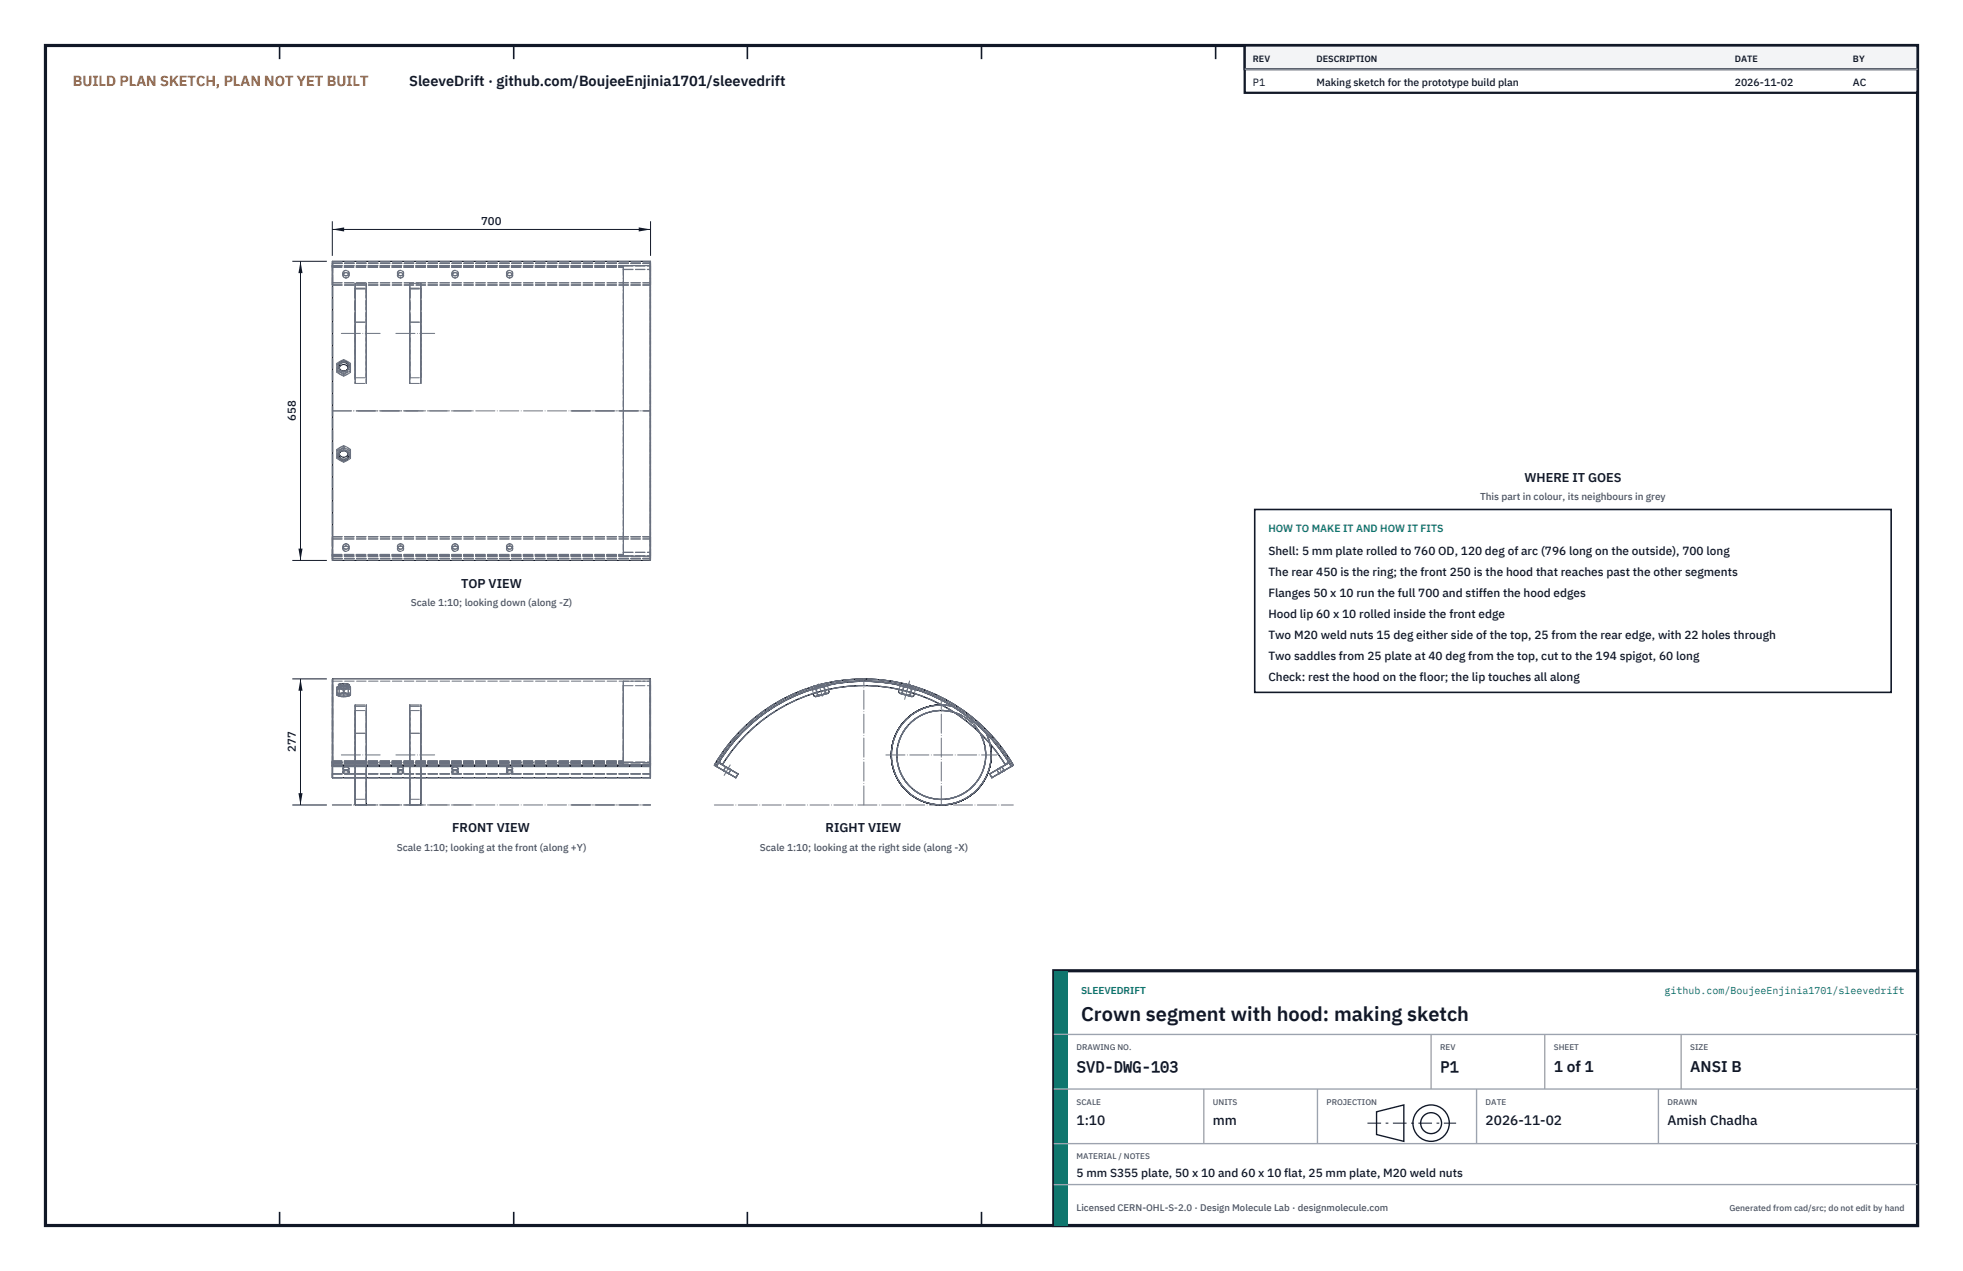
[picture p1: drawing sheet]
<svg xmlns="http://www.w3.org/2000/svg" width="432mm" height="279mm" viewBox="0 0 432 279" stroke-linecap="round" stroke-linejoin="round" font-family="sans-serif">
<path d="M10 10h411.8v259.4h-411.8z" fill="none" stroke="#111827" stroke-width=".7" stroke-linecap="butt"/>
<g fill="none" stroke="#111827" stroke-width=".35">
<path d="M61.5 10v3M113 10v3M164.4 10v3M215.9 10v3M267.4 10v3M318.9 10v3M370.3 10v3M61.5 266.4v3M113 266.4v3M164.4 266.4v3M215.9 266.4v3M267.4 266.4v3"/>
<path d="M318.9 266.4v3M370.3 266.4v3"/>
</g>
<g fill="none" stroke="#111727" stroke-width=".22">
<path d="M73.2 57.4v.1M73.2 57.5v65.7M73.2 57.4h69.8M143 57.5v65.7M143 57.4v.1M73.1 62.6h.1M74.8 79.9l-.3 .7a1.07 1.07 0 0 1 1.1-1.1zM75.6 79.4v.1M75.6 79.5a1.07 1.07 0 0 0-1.1 1M75.6 79.5a1.07 1.07 0 0 1 1.1 1M75.6 79.5a1.07 1.07 0 0 1 1.1 1.1 1.08 1.08 0 0 0-1.1-1.1zM75.6 79.5h.1"/>
<path d="M74.5 80.5h.1M74.5 80.5a1.1 1.1 0 0 0 1.1 1.1 1.1 1.1 0 0 0 1.1-1.1M74.5 80.5v.1M74.6 80.9a1.01 1.01 0 0 1 1-.8 1.01 1.01 0 0 1 1 .8M74.6 99.8a1.01 1.01 0 0 0 1 .7 1.01 1.01 0 0 0 1-.7M75 81.4a.97 .97 0 0 1-.1-1.4 .97 .97 0 0 1 1.4 0 .97 .97 0 0 1-.1 1.4M75 99.3a.97 .97 0 0 0-.1 1.4 .97 .97 0 0 0 1.4 0 .97 .97 0 0 0-.1-1.4M75.6 99v.1M75.6 99.1h.1M75.6 99.1a1.08 1.08 0 0 0-1.1 1M75.6 99.1a1.08 1.08 0 0 1 1.1 1M75.6 99.1a1.09 1.09 0 0 0-1.1 1"/>
<path d="M76.7 80.5h.1M74.5 100.1h.1M74.5 100.1a1.1 1.1 0 0 0 1.1 1.1 1.1 1.1 0 0 0 1.1-1.1M74.5 100.1a1.1 1.1 0 0 0 1.1 1 1.1 1.1 0 0 0 1.1-1 1.1 1.1 0 0 1-1.1 1 1.1 1.1 0 0 1-1.1-1zM76.7 100.1h.1M73.2 123.2h.1M73.2 123.2h69.8M143 123.2h.1M73.2 149.2v21.8M73.2 149.2v19M73.2 149.2h69.8M74.5 150.5a2.36 2.36 0 0 1 2.3 .1 2.41 2.41 0 0 1-2.4-.1z"/>
<path d="M74.5 150.6h.1M74.5 150.6a2.59 2.59 0 0 0 2.2 .1v-.1M75.2 150.8h.8M75.6 150.2v.1M75.6 150.3l-.7 .1-.4 .2M75.6 150.3l.7 .1 .4 .2M75.6 150.7l-.8 .1M75.6 150.7l.8 .1M75.6 150.7h.1M75.6 150.7l-.7 .1M75.6 150.7l.7 .1zM76.7 150.6h.1"/>
<path d="M143 149.2v21.8M143 149.2v19M178.9 152.5l.1 .5M179.1 150.9h-.1M179.2 150.8l-.1 .1M179.4 150.8h-.1M179.7 150.7h-.2M179.7 152.2l.2 .5M179.9 152.7l-.4 .4-.5-.1M180.5 150.4l-.6 .2M180.9 150.3l-.2 .1M181.3 150.3l-2.2 .6"/>
<path d="M181.3 150.2l-.2 .1M181.4 150.7l-2.2 .5M181.4 151.8l.1 .5M181.5 152.3l-.7 .4h-.9M182.3 151.6l.1 .5M182.4 152.1l-.4 .3-.5-.1M182.4 152.1a1.98 1.98 0 0 1-1.6 .7 1.98 1.98 0 0 1-1.8 .2M197.7 152.1l.3 .3 .5-.1M197.7 152.1a1.98 1.98 0 0 0 1.5 .7 1.98 1.98 0 0 0 1.8 .2M197.8 151.6l-.1 .5M198.5 152.3l.8 .4h.9M198.6 150.7l2.3 .6"/>
<path d="M198.6 151.8l-.1 .5M198.7 150.7l2.1 .5M198.8 150.3h.1M198.8 150.3l2.1 .6M198.8 150.3h.2M199.1 150.3l.1 .1M199.1 150.3l.3 .1M199.5 150.4h.1M199.5 150.4l.7 .2M199.7 150.5l.2 .1M200 150.6h.1M200.2 152.7l.3 .4 .5-.1"/>
<path d="M200.3 152.2l-.1 .5M200.3 150.7l.3 .1M200.7 150.8h.1M201 150.8v.1M201 150.9h.1M201.1 152.5l-.1 .5M207.1 155a11 11 0 0 0-11 11.8 11 11 0 0 0 12.6 10 11 11 0 0 0 9.1-13.3M207.2 155a11 11 0 0 0-11.1 11.7 11 11 0 0 0 12.6 10.1 11 11 0 0 0 9-13.3M209.8 156.5a9.8 9.8 0 0 0-12.5 9.3 9.8 9.8 0 0 0 12.1 9.7 9.8 9.8 0 0 0 6.3-14.3M209.9 156.6a9.8 9.8 0 0 0-12.6 9.1 9.8 9.8 0 0 0 12.1 9.7 9.8 9.8 0 0 0 6.1-14.3M73.1 168.4l.1 .1zM73.2 171h.1"/>
<path d="M73.2 168.4v.1M73.2 168.4h69.8M73.2 168.4h.1M73.2 168.5v2.5M73.2 171h69.8M73.2 168.5h69.8M73.2 168.2v.1M73.2 168.2h69.8M73.2 168.3v.1M73.2 168.3h69.8M75.5 169.6a.97 .97 0 0 1 1.3 .1 .88 .88 0 0 1-1.4 0zM75.5 169.6l.6-.2 .6 .2a.4 .4 0 0 1-.1 .4 .4 .4 0 0 1-.5 0l-.6-.1z"/>
<path d="M78.1 171l.1 6M78.2 171v6M78.2 177h2.4M80.6 171v6M87.5 169.6a.97 .97 0 0 1 1.3 .1 .88 .88 0 0 1-1.4 0zM87.5 169.6l.6-.2 .6 .2a.4 .4 0 0 1-.1 .4 .4 .4 0 0 1-.5 0l-.6-.1zM90.1 171l.1 6M90.2 171v6M90.2 177h2.4M92.6 171v6M99.5 169.6a.97 .97 0 0 1 1.3 .1 .87 .87 0 0 1-1.4 0zM99.5 169.6l.6-.2 .6 .2a.4 .4 0 0 1-.1 .4 .4 .4 0 0 1-.5 0l-.6-.1z"/>
<path d="M111.5 169.6a.97 .97 0 0 1 1.3 .1 .88 .88 0 0 1-1.4 0zM111.5 169.6l.6-.2 .6 .2a.4 .4 0 0 1-.2 .4 .4 .4 0 0 1-.4 0l-.6-.1zM143 168.2v.1M143 168.4v.1M143 168.3v.1M143 171h.1M143 168.5v2.5M143.1 168.4l-.1 .1zM157.1 168.2a38 38 0 0 1 65.8 0M157.1 168.2l.1 .1M157.1 168.2h.1M157.2 168.3l.3 .1"/>
<path d="M157.2 168.2a37.9 37.9 0 0 1 65.6 0M157.2 168.2v.1M157.2 168.2l.3 .2M157.5 168.4a37.6 37.6 0 0 1 65 0M157.5 168.4h.1M157.6 168.4a37.5 37.5 0 0 1 64.9 0M157.6 168.4h-.1M157.6 168.5h.1M157.6 168.5l4.2 2.5M157.6 168.5l4.3 2.4M158 167.7h.1M158 167.7l-.4 .8"/>
<path d="M158.1 167.7l4.2 2.4M158.1 167.7l-.5 .8M158.1 167.7h-.1M158.1 167.7h.1M158.1 167.6l.3 .2M158.1 167.6a37.5 37.5 0 0 1 63.8 0M158.1 167.6h.1M158.2 167.6a37.4 37.4 0 0 1 63.7 0M158.2 167.6l.7 .5M158.3 167.3l-.2 .3M158.4 167.8h.1M158.9 168a36.6 36.6 0 0 1 62.2 0"/>
<path d="M158.9 168v.1M158.9 168l.1 .1M159 168.1a36.5 36.5 0 0 1 62.1 0M159 168.1h-.1M161.9 170.9h.1M161.9 170.9l-.1 .1M162.3 170.1v.1M162.3 170.1l-.4 .8M162.3 170.1h.1M162.3 170.2l-.4 .7M217.7 170.2l.4 .7M217.7 170.1h.1"/>
<path d="M217.7 170.1v.1M217.7 170.1l.5 .8M218.1 170.9l.1 .1M218.2 170.9v.1M218.2 170.9h-.1M221.1 168.1h.1M221.1 168l.1 .1M221.1 168v.1M221.7 167.8h-.1M221.8 167.3l.1 .3M221.9 167.6h.1M221.9 167.6l-.8 .4"/>
<path d="M221.9 167.6l-.7 .5M221.9 167.6v.1M221.9 167.7h.1M221.9 167.7l-4.2 2.4M222 167.7l.4 .8M222 167.7l-4.3 2.4M222 167.7h.1M222 167.7l.5 .8M222.4 168.5h.1M222.4 168.5l-4.2 2.4M222.4 168.5l-4.2 2.5M222.5 168.5h-.1"/>
<path d="M222.5 168.4h.1M222.8 168.2l.1 .1M222.8 168.2l-.3 .2M222.9 168.3l-.3 .1M222.9 168.2v.1M222.9 168.2h-.1"/>
<circle cx="75.6" cy="80.5" r="1.16"/>
<circle cx="75.6" cy="100.2" r="1.16"/>
</g>
<g fill="none" stroke="#6a7180" stroke-width=".22" stroke-dasharray="2.1 .5">
<path d="M73.1 57.5v.3M73.1 57.8v65M73.1 57.9v.5M73.1 58.4v4.2M73.1 58.4h.1M73.1 58.5v.2M73.1 58.7v-.3M73.1 58.7v.1M73.1 58.8h.1M73.1 58.8v-.1M73.1 58.4h63.8M73.1 58.8h63.8"/>
<path d="M73.1 57.5h.1M73.1 57.8h.1M73.1 57.8l.1 .1M73.1 58.4l.1-.1M73.1 58.5h63.8M73.1 58.7h63.8M73.2 57.9h69.8M73.2 57.9h-.1M73.2 57.9h.1M73.2 57.9v.4M73.2 58.3h69.8M73.2 58.4h-.1"/>
<path d="M73.2 58.4v4.2M73.2 58.4v-.1M73.2 58.4h69.8M73.2 57.5h.1M73.2 57.5h69.8M73.2 57.5v.3M73.2 57.8h69.8M73.2 57.8v.1M73.2 57.9v64.9M136.9 58.4v.1M136.9 58.4h.1M136.9 58.5v.2"/>
<path d="M136.9 58.7v-.3M136.9 58.7v.1M136.9 58.8h.1M136.9 58.8v-.1M137.1 58.5v63.7M137.1 58.5v.7M137.1 59.2v62.2M137.1 58.5v-.1M137.1 59.2h.1M137.1 59.2v.1M137.1 58.4h5.9M137.1 58.4v.1"/>
<path d="M137.1 58.4v63.8M137.1 58.4h.1M137.1 58.4v.8M137.1 59.2h5.9M137.1 59.3h5.9M137.1 59.3v62.1M143 57.5h.1M143 57.5v.3M143 57.9v64.9M143 57.8v.1M143 57.9h.1M143 57.9v.4"/>
<path d="M143 58.4h.1M143 58.4v4.2M143 58.4v-.1M143 58.4v63.8M143 58.4v.8M143 59.3v62.1M143 59.2v.1M143.1 57.5v.3M143.1 57.8v65M143.1 57.9v.5M143.1 58.4v4.2M143.1 58.5v63.7"/>
<path d="M143.1 58.5v.7M143.1 59.2v62.2M143.1 57.9h-.1M143.1 58.5l-.1-.1M143.1 57.5h-.1M143.1 57.8h-.1M143.1 57.8l-.1 .1M143.1 58.4l-.1-.1M143.1 59.2h-.1M143.1 59.2l-.1 .1M73.1 62.2v-4.3M73.1 62.6v-.4"/>
<path d="M73.1 62.6l.1 .1M73.1 62.2l.1-.1M73.1 62.2h.1M73.2 62.7h69.8M73.2 62.1h69.8M73.2 62.1v-4.2M73.2 62.1v.1M73.2 62.2h69.8M73.2 62.7v-.5M73.2 62.7h.1M73.2 62.7v-.1M73.2 62.6h69.8"/>
<path d="M74.1 79.9l1.5-.9M74.1 79.9v.3M75.5 60.5v-.5M75.5 60.5a.66 .66 0 0 1 .6-.6 .66 .66 0 0 1 .7 .6M75.5 60a.66 .66 0 0 1 .6-.5 .66 .66 0 0 1 .7 .5M75.6 79l1.5 .9M75.6 79.3l-1.5 .9M75.6 79v.3M75.6 79.5h.1M75.6 79.5a1.14 1.14 0 0 0-1 1.6 1.14 1.14 0 0 0 1.9 .2 1.14 1.14 0 0 0-.7-1.8h-.2M76.1 60.6a.61 .61 0 0 1-.6-.6M76.1 60.6a.62 .62 0 0 1-.5-.9 .62 .62 0 0 1 1-.1 .62 .62 0 0 1-.2 1h-.3"/>
<path d="M76.1 61.1a.61 .61 0 0 1-.6-.6M76.1 61.1a.65 .65 0 0 1-.6-.9 .65 .65 0 0 1 1.1-.1 .6 .6 0 0 1 .1 .7 .6 .6 0 0 1-.6 .3M76.8 60l-.3 .4-.4 .2M76.8 60.5v-.5M76.8 60a.61 .61 0 0 1-.7 .6M76.8 60.5a.61 .61 0 0 1-.7 .6M77.1 79.9v1.6M77.1 79.9v.3M78.1 70.8v13.4M78.1 62.3v1.1M78.1 63.4v7.4M78.1 73.3v-9.8"/>
<path d="M78.1 63.5v19.6M78.1 70.8h.1M78.1 63.4h.1M78.2 62.3h2.4M78.2 62.3h-.1M78.2 63.5h-.1M78.2 63.5h2.4M78.2 70.8v13.5M78.2 62.3v1.1M78.2 70.8h2.4M78.2 63.4h2.4M78.2 70.8h.1"/>
<path d="M78.2 63.4h.1M78.2 63.4v7.4M78.2 73.3v-9.8M78.2 63.5v19.5M80.6 62.3h.1M80.6 63.5h.1M80.6 63.4v-1.1M80.6 62.3v22M80.6 70.8h.1M80.6 63.4h.1M80.6 63.4v7.4M80.6 73.3v-9.8"/>
<path d="M80.6 63.5v19.5M80.6 62.3v21.9M80.6 63.5v19.6M87.5 60.5v-.5M87.5 60.5a.66 .66 0 0 1 .6-.6 .66 .66 0 0 1 .7 .6M87.5 60a.66 .66 0 0 1 .6-.5 .66 .66 0 0 1 .7 .5M88.1 60.6a.61 .61 0 0 1-.6-.6M88.1 60.6a.62 .62 0 0 1-.5-.9 .62 .62 0 0 1 1-.1 .62 .62 0 0 1-.2 1h-.3M88.1 61.1a.61 .61 0 0 1-.6-.6M88.1 61.1a.62 .62 0 0 1-.5-.9 .62 .62 0 0 1 1-.1 .62 .62 0 0 1-.2 1h-.3M88.8 60l-.3 .4-.4 .2M88.8 60.5v-.5"/>
<path d="M88.8 60a.61 .61 0 0 1-.7 .6M88.8 60.5a.61 .61 0 0 1-.7 .6M90.1 70.8v13.4M90.1 62.3v1.1M90.1 63.4v7.4M90.1 73.3v-9.8M90.1 63.5v19.6M90.1 70.8h.1M90.1 63.4h.1M90.2 62.3h2.4M90.2 62.3h-.1M90.2 63.5h-.1"/>
<path d="M90.2 63.5h2.4M90.2 70.8v13.5M90.2 62.3v1.1M90.2 70.8h2.4M90.2 63.4h2.4M90.2 70.8h.1M90.2 63.4h.1M90.2 63.4v7.4M90.2 73.3v-9.8M90.2 63.5v19.5M92.6 62.3h.1M92.6 63.5h.1"/>
<path d="M92.6 63.4v-1.1M92.6 62.3v22M92.6 70.8h.1M92.6 63.4h.1M92.6 63.4v7.4M92.6 73.3v-9.8M92.6 63.5v19.5M92.6 62.3v21.9M92.6 63.5v19.6M99.5 60.5v-.5M99.5 60.5a.66 .66 0 0 1 .6-.6 .66 .66 0 0 1 .7 .6M99.5 60a.66 .66 0 0 1 .6-.5 .66 .66 0 0 1 .7 .5"/>
<path d="M100.1 60.6a.61 .61 0 0 1-.6-.6M100.1 60.6a.62 .62 0 0 1-.5-.9 .62 .62 0 0 1 1-.1 .62 .62 0 0 1-.2 1h-.3M100.1 61.1a.61 .61 0 0 1-.6-.6M100.1 61.1a.65 .65 0 0 1-.6-.9 .65 .65 0 0 1 1.1-.1 .6 .6 0 0 1 .1 .7 .6 .6 0 0 1-.6 .3M100.8 60l-.3 .4-.4 .2M100.8 60.5v-.5M100.8 60a.61 .61 0 0 1-.7 .6M100.8 60.5a.61 .61 0 0 1-.7 .6M111.5 60.5v-.5M111.5 60.5a.66 .66 0 0 1 .6-.6 .66 .66 0 0 1 .6 .6M111.5 60a.66 .66 0 0 1 .6-.5 .66 .66 0 0 1 .6 .5M112.1 60.6a.61 .61 0 0 1-.6-.6"/>
<path d="M112.1 60.6a.62 .62 0 0 1-.5-.9 .62 .62 0 0 1 1-.1 .62 .62 0 0 1-.2 1h-.3M112.1 61.1a.61 .61 0 0 1-.6-.6M112.1 61.1a.65 .65 0 0 1-.6-.9 .65 .65 0 0 1 1.1-.1 .6 .6 0 0 1 .1 .7 .6 .6 0 0 1-.6 .3M112.7 60l-.2 .4-.4 .2M112.7 60.5v-.5M112.7 60a.61 .61 0 0 1-.6 .6M112.7 60.5a.61 .61 0 0 1-.6 .6M143 62.7l.1-.1M143 62.1v-4.2M143 62.1v.1M143 62.7v-.5M143 62.7h.1"/>
<path d="M143 62.7v-.1M143.1 62.2v-4.3M143.1 62.6v-.4M143.1 62.2l-.1-.1M143.1 62.2h-.1M143.1 62.6l-.1 .1M143.1 62.6h-.1M74.1 81.5v.4M74.1 81.9l1.5 .8M74.1 81.5v-1.6M74.1 80.2v1.7M74.1 99.1l1.5-.8"/>
<path d="M74.1 99.1v-.3M74.1 98.8v1.7M74.5 80.6h.1M74.5 80.6a1.1 1.1 0 0 0 1.1 1.1 1.1 1.1 0 0 0 1.1-1.1M74.6 81.1v-.2M74.6 99.6a1 1 0 0 1 1-1 1 1 0 0 1 1 1M74.6 80.6v.5M74.6 99.8v-.2M75 99.3a1.03 1.03 0 0 1 1.2 0M75.6 82.4l-1.5-.9M75.6 82.4v.3M75.6 82a1.38 1.38 0 0 1-1.2-1.9 1.38 1.38 0 0 1 2.2-.4 1.38 1.38 0 0 1-.5 2.2l-.5 .1"/>
<path d="M75.6 82.7l1.5-.8M75.6 82.5a1.38 1.38 0 0 1-1.2-2 1.38 1.38 0 0 1 2.2-.3 1.38 1.38 0 0 1-.5 2.2l-.5 .1M75.6 81.6l-.6-.2M75.6 82.1l-.7-.3-.3-.7M75.6 98.3l1.5 .8M75.6 98l-1.5 .8M75.6 98.3v-.3M75.6 99a1.08 1.08 0 0 0-1.1 1.1M75.6 99v-.1M75.6 98.9a1.14 1.14 0 0 0-1 1.7 1.14 1.14 0 0 0 1.9 .1 1.14 1.14 0 0 0-.7-1.8h-.2M76.2 81.4l-.6 .2M76.6 80.9v.2"/>
<path d="M76.6 81.1l-.3 .7-.7 .3M76.6 99.6v.2M76.6 80.6v.5M76.7 80.6v-.1M76.7 80.6h.1M77.1 81.5l-1.5 .9M77.1 81.9v-1.7M77.1 80.2l-1.5-.9M77.1 81.5v.4M77.1 99.1v1.7M77.1 98.8l-1.5-.8M77.1 99.1v-.3"/>
<path d="M78.1 84.2v-21.9M78.1 83.1v-9.8M78.2 84.3h2.4M78.2 84.3l-.1-.1M78.2 83l-.1 .1M78.2 83h2.4M78.2 84.3v-22M78.2 83v-9.7M80.6 84.3v-.1M80.6 83v.1M80.6 84.3v-13.5M80.6 83v-9.7"/>
<path d="M80.6 84.2v-13.4M80.6 83.1v-9.8M90.1 84.2v-21.9M90.1 83.1v-9.8M90.2 84.3h2.4M90.2 84.3l-.1-.1M90.2 83l-.1 .1M90.2 83h2.4M90.2 84.3v-22M90.2 83v-9.7M92.6 84.3v-.1M92.6 83v.1"/>
<path d="M92.6 84.3v-13.5M92.6 83v-9.7M92.6 84.2v-13.4M92.6 83.1v-9.8M73.1 118v4.3M73.1 118.5v-.5M73.1 118h.1M73.1 118.5l.1-.1M73.1 118.5h.1M73.2 118h69.8M73.2 118h-.1M73.2 118v4.2"/>
<path d="M73.2 118h.1M73.2 118.4v-.4M73.2 118.4h69.8M73.2 118.4v.1M73.2 118.5h69.8M74.1 100.8v-.3M74.1 100.5l1.5 .8M74.1 100.8v-1.7M74.5 100.1h.1M74.6 100v-.4M75.6 101.6l-1.5-.8M75.6 101.6v-.3"/>
<path d="M75.6 101.4a1.38 1.38 0 0 1-1.2-2 1.38 1.38 0 0 1 2.2-.3 1.38 1.38 0 0 1-.5 2.2l-.5 .1M75.6 101.3l1.5-.8M75.6 100.9a1.38 1.38 0 0 1-1.2-1.9 1.38 1.38 0 0 1 2.2-.4 1.38 1.38 0 0 1-.5 2.3h-.5M76.1 119.5a.62 .62 0 0 0-.5 .9 .62 .62 0 0 0 1 .2 .62 .62 0 0 0-.2-1l-.3-.1M76.1 119.6a.61 .61 0 0 0-.6 .6M76.6 100v-.4M76.7 100.1h.1M76.7 100.1v-.1a1.08 1.08 0 0 0-1.1-1M77.1 100.8l-1.5 .8M77.1 100.5v-1.7M77.1 100.8v-.3M88.1 119.5a.62 .62 0 0 0-.5 .9 .62 .62 0 0 0 1 .2 .62 .62 0 0 0-.2-1l-.3-.1"/>
<path d="M88.1 119.6a.61 .61 0 0 0-.6 .6M100.1 119.5a.62 .62 0 0 0-.5 .9 .62 .62 0 0 0 1 .2 .62 .62 0 0 0-.2-1l-.3-.1M100.1 119.6a.61 .61 0 0 0-.6 .6M112.1 119.5a.62 .62 0 0 0-.5 .9 .62 .62 0 0 0 1 .2 .62 .62 0 0 0-.2-1l-.3-.1M112.1 119.6a.61 .61 0 0 0-.6 .6M143 118v4.2M143 118h.1M143 118.4v-.4M143 118.4v.1M143.1 118v4.3M143.1 118.5v-.5M143.1 118h-.1"/>
<path d="M143.1 118.5l-.1-.1M143.1 118.5h-.1M73.1 122.8v.3M73.1 122.3v.4M73.1 122.7v-4.2M73.1 122.2v-.2M73.1 122.2h.1M73.1 122v-.1M73.1 121.9h.1M73.1 122.1v.1M73.1 121.9v.1M73.1 122v.1"/>
<path d="M73.1 122.7l.1 .1M73.1 122.2h63.8M73.1 121.9h63.8M73.1 123.1l.1 .1M73.1 122.8l.1 .1M73.1 122.8h.1M73.1 122h63.8M73.1 122.1h63.8M73.2 122.8h69.8M73.2 122.2h69.8M73.2 122.2l-.1 .1M73.2 122.3v-.1"/>
<path d="M73.2 122.3h69.8M73.2 122.3h-.1M73.2 122.3v.5M73.2 122.7h-.1M73.2 122.7v-4.2M73.2 122.7v.1M73.2 122.8h.1M73.2 122.7h69.8M73.2 123.2h.1M73.2 123.2h69.8M73.2 122.9v.3M73.2 122.9h69.8"/>
<path d="M73.2 122.8v.1M75.5 120.2a.66 .66 0 0 0 .6 .5 .66 .66 0 0 0 .7-.5M75.5 120.6v-.4M75.5 120.6a.66 .66 0 0 0 .6 .6 .66 .66 0 0 0 .7-.6M76.1 120.1a.61 .61 0 0 0-.6 .5M76.1 120a.61 .61 0 0 0-.6 .6M76.1 120a.62 .62 0 0 0-.5 .9 .62 .62 0 0 0 1 .2 .62 .62 0 0 0-.2-1l-.3-.1M76.8 120.6v-.4M76.8 120.6l-.3-.4-.4-.1M76.8 120.2a.61 .61 0 0 0-.7-.6M76.8 120.6a.61 .61 0 0 0-.7-.6M87.5 120.2a.66 .66 0 0 0 .6 .5 .66 .66 0 0 0 .7-.5"/>
<path d="M87.5 120.6v-.4M87.5 120.6a.66 .66 0 0 0 .6 .6 .66 .66 0 0 0 .7-.6M88.1 120.1a.61 .61 0 0 0-.6 .5M88.1 120a.61 .61 0 0 0-.6 .6M88.1 120a.62 .62 0 0 0-.5 .9 .62 .62 0 0 0 1 .2 .62 .62 0 0 0-.2-1l-.3-.1M88.8 120.6v-.4M88.8 120.6l-.3-.4-.4-.1M88.8 120.2a.61 .61 0 0 0-.7-.6M88.8 120.6a.61 .61 0 0 0-.7-.6M99.5 120.2a.66 .66 0 0 0 .6 .5 .66 .66 0 0 0 .7-.5M99.5 120.6v-.4M99.5 120.6a.66 .66 0 0 0 .6 .6 .66 .66 0 0 0 .7-.6"/>
<path d="M100.1 120.1a.61 .61 0 0 0-.6 .5M100.1 120a.61 .61 0 0 0-.6 .6M100.1 120a.62 .62 0 0 0-.5 .9 .62 .62 0 0 0 1 .2 .62 .62 0 0 0-.2-1l-.3-.1M100.8 120.6v-.4M100.8 120.6l-.3-.4-.4-.1M100.8 120.2a.61 .61 0 0 0-.7-.6M100.8 120.6a.61 .61 0 0 0-.7-.6M111.5 120.2a.66 .66 0 0 0 .6 .5 .66 .66 0 0 0 .6-.5M111.5 120.6v-.4M111.5 120.6a.66 .66 0 0 0 .6 .6 .66 .66 0 0 0 .6-.6M112.1 120.1a.61 .61 0 0 0-.6 .5M112.1 120a.61 .61 0 0 0-.6 .6"/>
<path d="M112.1 120a.62 .62 0 0 0-.5 .9 .62 .62 0 0 0 1 .2 .62 .62 0 0 0-.2-1l-.3-.1M112.7 120.6v-.4M112.7 120.6l-.2-.4-.4-.1M112.7 120.2a.61 .61 0 0 0-.6-.6M112.7 120.6a.61 .61 0 0 0-.6-.6M136.9 122.2v-.2M136.9 122.2h.1M136.9 122v-.1M136.9 121.9h.1M136.9 122.1v.1M136.9 121.9v.1M136.9 122v.1"/>
<path d="M137.1 121.4v.8M137.1 122.2h.1M137.1 121.4v.1M137.1 121.4h.1M137.1 122.2h5.9M137.1 121.5v.7M137.1 121.5h5.9M137.1 121.4h5.9M143 123.2h.1M143 122.9v.3M143 122.8v.1M143 122.8l.1-.1"/>
<path d="M143 122.2h.1M143 122.2l.1 .1M143 122.3v-.1M143 122.3h.1M143 122.3v.5M143 122.7h.1M143 122.7v-4.2M143 122.7v.1M143 122.8h.1M143 121.5v.7M143 121.4v.1M143.1 122.8v.3"/>
<path d="M143.1 122.3v.4M143.1 122.7v-4.2M143.1 121.4v.8M143.1 123.1l-.1 .1M143.1 122.8l-.1 .1M143.1 122.8h-.1M143.1 122.7l-.1 .1M143.1 122.2h-.1M143.1 121.4l-.1 .1M143.1 121.4h-.1M73.1 149.7v18.7M73.2 149.7h-.1"/>
<path d="M73.2 149.7h69.8M73.2 149.7v18.7M74.1 151.1v1.2M74.1 152.3l.8 .1 .7-.3M74.1 151.6l.8-.1 .7 .3M74.1 151.1h.1M74.1 151.1v.5M74.1 151.6v1.1M74.1 152.7v.1M74.1 152.8v-.5M74.1 152.7l.8 .4 .7-.1M74.1 151.1l.8-.3 .7 .1"/>
<path d="M74.1 151.6v-.5M74.1 152.3v.5M74.1 152.8v-.1M74.2 151v.1a3 3 0 0 0 2.8 0v-.1M74.2 152.9a3.6 3.6 0 0 0 2.8 0M74.2 151a3.6 3.6 0 0 1 2.8 0M74.2 152.9v-.1a3 3 0 0 1 2.8 0v.1M74.2 151l-.1 .1M74.2 152.9l-.1-.1M74.5 150.6h.1M74.5 150.9v-.3M74.5 150.9h.1"/>
<path d="M74.5 150.9l1.1-.2 1.1 .2M74.5 150.6a2.38 2.38 0 0 1 2.2 0M74.5 150.6a2.13 2.13 0 0 0 2.2 0M74.5 150.9a2.38 2.38 0 0 1 2.2 0M74.5 150.9a2.13 2.13 0 0 0 2.2 0M74.6 151.1a2.07 2.07 0 0 0 2 0M74.6 152.8a2.06 2.06 0 0 0 2 0M74.6 151.1l.6-.3M74.6 152.8a2.06 2.06 0 0 1 2 0M74.6 151.1v1.7M74.8 150.8l-.3 .1M74.9 150.8l-.4 .1a1.93 1.93 0 0 0 2.2 .2v-.2l-.4-.1"/>
<path d="M74.9 150.8l-.4 .1M75.6 150.9l-.7-.1-.8 .3M75.6 150.9v1.2M75.6 151.8l.8-.3 .7 .1M75.6 150.7l-1.4 .3M75.6 152.1l.8 .3 .7-.1M75.6 153l-.7 .1-.8-.4M75.6 152.4l-1.1 .2-.3 .3M75.6 151.8v1.2M75.6 150.8l-1 .3M75.6 152.5l-1 .3M75.6 151.8l-.7-.3-.8 .1"/>
<path d="M75.6 150.9l.8-.1 .7 .3M75.6 151.4l-1.1-.1-.3-.3M75.6 153l.8 .1 .7-.4M75.6 152.1l-.7 .3-.8-.1M75.6 153.2l-1.4-.3M75.6 151.3l-1-.2M75.6 153.1l-1-.3M75.6 150.9l-1.1-.3M75.6 150.9h-.2a.69 .69 0 0 1-.9-.5 2.49 2.49 0 0 1 2.3 .2l-1.2 .3M75.6 150.9h.1M75.6 150.9l-.7-.1-.4-.2M75.6 151.2h-.7l-.4-.3"/>
<path d="M75.6 151.2v.1M75.6 151.3h-.2a.69 .69 0 0 1-.9-.4 2.5 2.5 0 0 1 2.3 .2l-1.2 .2M76 150.8l.6 .3M76.6 151.1l-1-.3M76.6 152.8l-1-.3M76.6 151.1l-1 .2M76.6 152.8l-1 .3M76.6 151.1v1.7M76.7 150.6h.1M76.7 150.6l-1.1 .3M76.7 150.9v-.3M76.7 150.9h.1"/>
<path d="M76.7 150.9l-.4-.1M76.7 150.6l-.4 .2-.7 .1M76.7 150.9l-.4 .3h-.7M76.7 150.9l-.3-.1M77 151l-1.4-.3M77 152.9l-.3-.3-1.1-.2M77 151l-.3 .3-1.1 .1M77 152.9l-1.4 .3M77 151l.1 .1M77 152.9l.1-.1M77.1 151.1l-.7-.3-.8 .1M77.1 151.6v-.5"/>
<path d="M77.1 151.1h.1M77.1 152.3v.5M77.1 152.8v-.1M77.1 152.7l-.7 .4-.8-.1M77.1 151.1v1.2M77.1 151.6v1.1M77.1 151.6l-.7-.1-.8 .3M77.1 151.1v.5M77.1 152.7v.1M77.1 152.8v-.5M77.1 152.3l-.7 .1-.8-.3M78.1 155.3v-.3"/>
<path d="M78.1 155v16M78.1 156.2v19.6M78.1 155.3l.1-.1M78.2 155h2.4M78.2 155h-.1M78.2 156.2h-.1M78.2 156.2h2.4M78.2 155.2v-.2M78.2 155v16M78.2 155.2h2.4M78.2 155.2h.1M78.2 156.2v19.5"/>
<path d="M80.6 155h.1M80.6 156.2h.1M80.6 155v.2M80.6 155.2h.1M80.6 156.2v19.5M80.6 155v.3M80.6 156.2v19.6M80.6 155.3v-.1M90.1 155.3v-.3M90.1 155v16M90.1 156.2v19.6M90.1 155.3l.1-.1"/>
<path d="M90.2 155h2.4M90.2 155h-.1M90.2 156.2h-.1M90.2 156.2h2.4M90.2 155.2v-.2M90.2 155v16M90.2 155.2h2.4M90.2 155.2h.1M90.2 156.2v19.5M92.6 155h.1M92.6 156.2h.1M92.6 155v.2"/>
<path d="M92.6 155.2h.1M92.6 156.2v19.5M92.6 155v.3M92.6 156.2v19.6M92.6 155.3v-.1M137.1 149.8v17.8M137.1 150.7v17.3M137.1 149.7h5.9M137.1 149.7v.1M137.1 150.7h.1M137.1 150.7h5.9M137.1 149.7v17.8"/>
<path d="M137.1 150.7v17.4M143 149.7h.1M143 149.7v18.7M143 149.7l.1 .1M143 150.7h.1M143 149.7v17.8M143 150.7v17.4M143.1 149.7v18.7M143.1 149.8v17.8M143.1 150.7v17.3M178.7 151.8l.4-.3 .5 .1M178.7 151.8l.2 .7"/>
<path d="M178.7 151.8l.2-.4M178.9 151.4l2.8-.7M179 150.9h.1M179.1 150.9h-.1M179.1 150.9v-.1M179.2 150.8h.1M179.2 151.2l-.1-.3M179.2 151.2v.1M179.4 151.3l1.9-.5M179.4 151.3l.4 1.8M179.4 150.8l.1-.1M179.4 153.2l2.8-.8"/>
<path d="M179.6 151.6l.3 1.1M179.6 151.6l-.5-.1-.4 .3M179.6 151.6l.7-.5h.9M179.6 151.6l.1 .6M179.7 150.7l.2-.1M179.8 153.1l2-.6M179.9 152.7l-.4 .4-.5-.1M180.5 150.4h.2M180.9 150.3h.2M181.2 151.1h-.9l-.7 .5M181.2 151.1l.4-.3 .5 .1M181.2 151.1l.3 1.2"/>
<path d="M181.2 151.1l.2 .7M181.3 150.3l-2.2 .6M181.3 150.8l-1.9 .5M181.3 150.8l.5 1.7M181.3 150.2v.1M181.3 150.2l-2.2 .6M181.4 150.7l-.1-.4M181.4 150.7h.1M181.4 150.7l-2.2 .5M181.5 150.7l-2.3 .6 2.3-.6M181.5 152.3l-.7 .4h-.9M181.7 150.7l-2.8 .7"/>
<path d="M181.7 150.7l.4 .2M181.8 152.5l-2 .6M182.1 150.9l-.5-.1-.4 .3M182.1 150.9l.2 .7M182.4 152.1l-.4 .3-.5-.1M197.9 152.4l2.7 .8M198 150.9l.4-.1 .4 .3M198 150.9l-.2 .7M198 150.9l.3-.2M198.3 152.5l1.9 .6M198.3 150.7l2.8 .7M198.5 152.3l-.5 .1-.3-.3"/>
<path d="M198.7 150.7l.1-.4M198.7 150.7h-.1M198.7 150.3h.1M198.7 150.8l2 .5M198.7 150.8l-.4 1.7M198.8 150.3l-.1-.1M198.8 151.1l-.3 1.2M198.8 151.1l-.4-.3-.4 .1M198.8 151.1h.9l.8 .5M198.8 151.1l-.2 .7M198.8 150.3h.1M199 150.3h.1"/>
<path d="M199.1 150.3h-.2M199.4 150.4h.1M199.5 150.4h-.3M199.7 150.5l-.2-.1M200 150.6h-.1M200.2 152.7h-.9l-.8-.4M200.2 150.6l.1 .1M200.2 153.1l-1.9-.6M200.5 151.6l-.8-.5h-.9M200.5 151.6l.4-.1 .4 .3M200.5 151.6l-.3 1.1M200.5 151.6l-.2 .6"/>
<path d="M200.6 150.8h.2M200.7 151.3l-2-.5M200.7 151.3l-.5 1.8M200.7 150.8l-.7-.2M200.7 150.8h.1M200.8 151.2l.1-.3M200.8 151.2l.1 .1M200.8 151.2l-2.1-.5M200.9 151.3l-2.3-.6M200.9 150.9l-2.1-.6M200.9 150.8l.1 .1M201 150.8h-.1"/>
<path d="M201 150.9h-.1M201 153l-.5 .1-.3-.4M201.1 151.4l-2.8-.7M201.1 151.4l.2 .4M201.3 151.8l-.4-.3-.4 .1M201.3 151.8l-.2 .7M207.1 155l2.4 .2M207.2 155l2.3 .3M209.5 155.3v-.1M209.5 155.3a11 11 0 0 0-13.4 10.6 11 11 0 0 0 13.4 10.7 11 11 0 0 0 7.4-15.4M209.5 155.2l-2.4-.2M209.5 155.2h.1"/>
<path d="M73.1 168.2v-18.9M73.1 168.2v.2M73.1 168.4v-18.7M73.1 167.7v.8M73.1 167.6v.2M73.1 167.6v-.1M73.1 167.8h.1M73.1 167.8v-.1M73.1 167.3v.2M73.1 167.7v-.3M73.1 167.4v-.1M73.1 167.3h.1"/>
<path d="M73.1 170.9v-2.4M73.1 168.5v-.8M73.1 167.7v.1M73.1 168.5v1.6M73.1 167.5v-.2M73.1 167.5v.1M73.1 167.3v.1M73.1 167.8v-.2M73.1 167.4v.3M73.1 168.4l.1 .1M73.1 167.8h63.8M73.1 167.3h63.8"/>
<path d="M73.1 170.9l.1 .1M73.1 168.2h.1M73.1 168.2l.1 .1M73.1 168.4h.1M73.1 170.1h.1M73.1 170.1l.1 .1M73.1 170.9h.1M73.1 167.6h63.8M73.1 167.5h63.8M73.1 167.7h63.8M73.1 167.4h63.8M73.1 167.7h.1"/>
<path d="M73.2 167.6h69.8M73.2 167.6l-.1 .1M73.2 171h69.8M73.2 170.1h69.8M73.2 170.1v-2.4M73.2 167.7h69.8M73.2 170.1v.1M73.2 170.2h69.8M73.2 167.7h-.1M73.2 167.7v-.1M73.2 167.6v.1M73.2 170.9v-.7"/>
<path d="M73.2 170.9h69.8M73.2 167.7v.7M73.2 170.9v.1M73.2 171v-2.5M73.2 168.5h69.8M73.2 171h.1M73.2 171v-.1M73.2 168.5h-.1M73.2 168.4v.1M73.2 168.4h69.8M73.2 170.2v.7M73.2 168.4l-.1 .1"/>
<path d="M73.2 168.4v-.7M73.2 170.2v-.1M73.2 167.7v2.4M73.2 168.2h69.8M73.2 168.2v-19M73.2 168.2v.1M73.2 168.3h69.8M73.2 168.3v.1M73.2 168.5v-.1M73.2 168.4h.1M73.2 168.4v-18.7M75.5 169.7v-.8"/>
<path d="M75.5 169.7a.86 .86 0 0 1 1.3 0M75.5 168.9v.8M75.5 168.9a.81 .81 0 0 1 1.3 0M75.5 169.7a.81 .81 0 0 1 1.3 0M76.1 169.2l-.6-.3M76.1 169.2h-.3l-.4-.3a.88 .88 0 0 1 1.4 0l-.1 .1-.6 .2M76.1 170.1l-.6-.2-.1-.2a.88 .88 0 0 1 1.4 0l-.1 .2-.6 .2M76.1 170l-.6-.3M76.8 168.9l-.7 .3M76.8 169.7v-.8M76.8 168.9v.8M76.8 168.9l-.2 .2-.5 .1"/>
<path d="M76.8 169.7l-.2 .2-.5 .1M78.1 176.9v-15.7M78.1 161.2v-5.9M78.1 175.8v-19.6M78.1 161.2h.1M78.2 175.7l-.1 .1M78.2 175.7h2.4M78.2 177v-15.8M78.2 161.2h2.4M78.2 161.2h.1M78.2 161.2v-6M78.2 175.7v-19.5"/>
<path d="M80.6 161.2v15.8M80.6 171v-16M80.6 161.2h.1M80.6 161.2v-6M80.6 175.7v-19.5M80.6 161.2v15.7M80.6 161.2v-5.9M80.6 175.8v-19.6M80.6 175.8v-.1M87.5 169.7v-.8M87.5 169.7a.86 .86 0 0 1 1.3 0M87.5 168.9v.8"/>
<path d="M87.5 168.9a.81 .81 0 0 1 1.3 0M87.5 169.7a.81 .81 0 0 1 1.3 0M88.1 169.2l-.6-.3M88.1 169.2h-.3l-.4-.3a.88 .88 0 0 1 1.4 0l-.3 .3h-.4M88.1 170.1l-.6-.2-.1-.2a.88 .88 0 0 1 1.4 0l-.1 .2-.6 .2M88.1 170l-.6-.3M88.8 168.9l-.7 .3M88.8 169.7v-.8M88.8 168.9v.8M88.8 168.9l-.2 .2-.5 .1M88.8 169.7l-.2 .2-.5 .1M90.1 176.9v-15.7"/>
<path d="M90.1 161.2v-5.9M90.1 175.8v-19.6M90.1 161.2h.1M90.2 175.7l-.1 .1M90.2 175.7h2.4M90.2 177v-15.8M90.2 161.2h2.4M90.2 161.2h.1M90.2 161.2v-6M90.2 175.7v-19.5M92.6 161.2v15.8M92.6 171v-16"/>
<path d="M92.6 161.2h.1M92.6 161.2v-6M92.6 175.7v-19.5M92.6 161.2v15.7M92.6 161.2v-5.9M92.6 175.8v-19.6M92.6 175.8v-.1M99.5 169.7v-.8M99.5 169.7a.86 .86 0 0 1 1.2 0h.1M99.5 168.9v.8M99.5 168.9a.81 .81 0 0 1 1.3 0M99.5 169.7a.81 .81 0 0 1 1.3 0"/>
<path d="M100.1 169.2l-.6-.3M100.1 169.2h-.4l-.3-.3a.87 .87 0 0 1 1.4 0l-.3 .3h-.4M100.1 170.1l-.6-.2-.1-.2a.87 .87 0 0 1 1.4 0l-.1 .2-.6 .2M100.1 170l-.6-.3M100.8 168.9l-.7 .3M100.8 169.7v-.8M100.8 168.9v.8M100.8 168.9l-.2 .2-.5 .1M100.8 169.7l-.2 .2-.5 .1M111.5 169.7v-.8M111.5 169.7a.86 .86 0 0 1 1.2 0M111.5 168.9v.8"/>
<path d="M111.5 168.9a.81 .81 0 0 1 1.2 0M111.5 169.7a.81 .81 0 0 1 1.2 0M112.1 169.2l-.6-.3M112.1 169.2l-.6-.2-.1-.1a.88 .88 0 0 1 1.4 0l-.3 .3h-.4M112.1 170.1l-.6-.2-.1-.2a.88 .88 0 0 1 1.4 0l-.1 .2-.6 .2M112.1 170l-.6-.3M112.7 168.9l-.6 .3M112.7 169.7v-.8M112.7 168.9v.8M112.7 168.9l-.1 .2-.5 .1M112.7 169.7l-.1 .2-.5 .1M136.9 167.6v.2"/>
<path d="M136.9 167.6v-.1M136.9 167.8h.1M136.9 167.8v-.1M136.9 167.3v.2M136.9 167.7v-.3M136.9 167.4v-.1M136.9 167.3h.1M136.9 167.5v-.2M136.9 167.5v.1M136.9 167.3v.1M136.9 167.8v-.2M136.9 167.4v.3"/>
<path d="M136.9 167.7v.1M137.1 167.6v-17.8M137.1 167.6v.4M137.1 168v-.4M137.1 168v-17.3M137.1 168v.1M137.1 167.6v-.1M137.1 167.6h.1M137.1 168.1h5.9M137.1 167.5h5.9M137.1 167.5v-17.8M137.1 167.6h5.9"/>
<path d="M137.1 167.5v.1M137.1 167.6v.5M137.1 168.1v-.5M137.1 168.1h.1M137.1 168.1v-17.4M143 168.5l.1-.1M143 168.2v-19M143 168.3v-.1M143 168.3v.1M143 168.4v-18.7M143 168.4v.1M143 168.5v-.1"/>
<path d="M143 168.4h.1M143 171l.1-.1M143 168.1l.1-.1M143 170.1v-2.4M143 170.1v.1M143 167.7h.1M143 167.7v-.1M143 167.6v.1M143 170.9v-.7M143 167.7v.7M143 170.9v.1M143 171v-2.5"/>
<path d="M143 171h.1M143 171v-.1M143 168.5h.1M143 170.2v.7M143 168.4l.1 .1M143 168.4v-.7M143 170.2v-.1M143 167.7v2.4M143 167.5v-17.8M143 167.6v-.1M143 167.6v.5M143 168.1v-.5"/>
<path d="M143 168.1v-17.4M143 168.1h.1M143.1 168.2v-18.9M143.1 168.2v.2M143.1 168.4v-18.7M143.1 167.7v.8M143.1 168.5v-.8M143.1 167.6v-17.8M143.1 167.6v.4M143.1 168v-.4M143.1 168v-17.3M143.1 167.7l-.1-.1"/>
<path d="M143.1 168.2h-.1M143.1 168.2l-.1 .1M143.1 168.4h-.1M143.1 170.1h-.1M143.1 170.1l-.1 .1M143.1 170.9h-.1M143.1 170.9l-.1 .1M143.1 167.7h-.1M143.1 167.6l-.1-.1M143.1 167.6h-.1M143.1 168l-.1 .1M157.1 168.2l.1 .1"/>
<path d="M157.2 168.2h-.1M157.2 168.2v.1M157.5 168.4l-.3-.1M157.5 168.4l-.3-.2M157.5 168.4h.1M157.6 168.4h-.1M157.6 168.5l4.2 2.5M157.6 168.5h.1M157.6 168.5l4.3 2.4M158 167.7h.1M158 167.7l-.4 .8M158.1 167.7l-.5 .8"/>
<path d="M158.1 167.7h.1M158.1 167.6h.1M158.1 167.7l.3 .1M158.1 167.7v-.1M158.2 167.6h-.1M158.2 167.3l-.1 .3M158.4 167.8l.1-.1M158.4 167.4l-.2-.1M158.4 167.4l-.1-.1M158.5 167.7l-.1-.3M158.9 168.1l-.8-.5M158.9 168l-.7-.4"/>
<path d="M158.9 168v.1M158.9 168l.1 .1M159 168.1h-.1M159.1 169.4l1.2 .7M159.2 169.4l.4-.8M159.2 169.4h-.1M159.2 169.4l1.1 .6M159.6 168.5l1.2 .7M159.6 168.6v-.1M159.6 168.6l1.1 .6M160.3 170l.4-.8M160.3 170v.1"/>
<path d="M160.3 170l-1.1-.6M160.3 170.1l-1.2-.7M160.7 169.2l-1.1-.6M160.8 169.2l-1.2-.7M160.8 169.2h-.1M161.9 170.9l.4-.8M161.9 170.9h.1M161.9 170.9l-.1 .1M161.9 170.9l.4-.7M162.3 170.1h.1M162.3 170.1l-4.2-2.4M162.3 170.1v.1"/>
<path d="M215.5 161.1a9.8 9.8 0 0 0-5.6-4.5M215.7 161.2a9.8 9.8 0 0 0-5.9-4.7M216.9 161.2h.1M216.9 161.2a11 11 0 0 1-7.4 15.4 11 11 0 0 1-13.4-10.7 11 11 0 0 1 13.4-10.6M216.9 161.2a37.5 37.5 0 0 0-7.4-5.9M216.9 161.2l.8 2.3M217 161.2h.1M217 161.2a37.5 37.5 0 0 0-7.5-6M217 161.2l.8 2.3M217.7 170.2l.4 .7M217.7 170.2v-.1M217.7 170.1l.5 .8"/>
<path d="M217.7 170.1v.1M217.7 170.1h.1M217.8 163.5l-.8-2.3M218.2 170.9v.1M218.2 170.9l4.2-2.4M218.2 170.9h-.1M218.2 171l4.2-2.5M218.2 171l-.1-.1M219.2 169.2l1.2-.7M219.3 169.2l.4 .8M219.3 169.2h-.1M219.3 169.2l1.1-.6"/>
<path d="M219.7 170.1l1.2-.7M219.7 170.1v-.1M219.7 170l1.2-.6M220.4 168.6l.5 .8M220.4 168.6v-.1M220.4 168.6l-1.1 .6M220.4 168.5l-1.2 .7M220.9 169.4h.1M220.9 169.4l-1.2 .6M220.9 169.4l-1.2 .7M221.1 168.1a36.5 36.5 0 0 0-62.1 0M221.1 168a36.6 36.6 0 0 0-62.2 0"/>
<path d="M221.1 168l.1 .1M221.1 168v.1M221.2 168.1h-.1M221.6 167.7l.1 .1M221.6 167.7v.1M221.7 167.4l-.1 .3M221.7 167.8l.2-.1M221.8 167.3l-.1 .1M221.9 167.6h.1M221.9 167.6a37.4 37.4 0 0 0-63.7 0M221.9 167.6l-.8 .4M221.9 167.6l-.7 .5"/>
<path d="M221.9 167.6l-.1-.3M221.9 167.6v.1M221.9 167.6a37.5 37.5 0 0 0-63.8 0M221.9 167.7l-4.2 2.4M221.9 167.7h.1M222 167.7l-4.3 2.4M222 167.7h.1M222.4 168.5l-.4-.8M222.4 168.5h.1M222.5 168.5h-.1M222.5 168.5l-.5-.8M222.5 168.4a37.5 37.5 0 0 0-64.9 0"/>
<path d="M222.5 168.4a37.6 37.6 0 0 0-65 0M222.5 168.4h.1M222.6 168.4h-.1M222.8 168.2h.1M222.8 168.2a37.9 37.9 0 0 0-65.6 0M222.8 168.2l.1 .1M222.8 168.2l-.3 .2M222.9 168.3l-.3 .1M222.9 168.2a38 38 0 0 0-65.8 0M222.9 168.2v.1"/>
<circle cx="207.1" cy="166" r="9.8"/>
</g>
<g fill="none" stroke="#6a7180" stroke-width=".22" stroke-dasharray="4.2 .5 0 .5">
<path d="M75.1 73.3h8.5M87.1 73.3h8.5M73.1 90.3h18.8M73.1 90.3h70M78.8 90.3h25.1M125.5 90.3h17.6M125.8 90.3h17.3M180.3 150.8l.6 2.3M180.4 151.3l-.3-1M199.5 151.9l.6-2.2M200 150.1l-1 3.6M73.1 177h18.8"/>
<path d="M73.1 177h70M75.1 166h8.5M78.8 177h25.1M87.1 166h8.5M125.5 177h17.6M125.8 177h17.3M157.1 177h65.8M159.3 170.5l1.3-2.3M190 177v-27.8M194.9 166h24.3M207.1 177v-23.2M219.9 168.9l.4 .8"/>
</g>
<path d="M73.1 48.6v7.6M73.1 50.4h70M143.1 48.6v7.6" fill="none" stroke="#111827" stroke-width=".22"/>
<path d="M73.1 50.4l2.6-.4v.9zM140.5 50v.9l2.6-.5z" fill="#111827"/>
<path d="M64.3 57.4h7.6M66.1 57.4v65.8M64.3 123.2h7.6" fill="none" stroke="#111827" stroke-width=".22"/>
<path d="M66.1 57.4l-.5 2.6h.9zM65.6 120.6h.9l-.4 2.6z" fill="#111827"/>
<path d="M64.3 149.2h7.6M66.1 149.2v27.8M64.3 177h7.6" fill="none" stroke="#111827" stroke-width=".22"/>
<path d="M66.1 149.2l-.5 2.6h.9zM65.6 174.4h.9l-.4 2.6z" fill="#111827"/>
<path d="M276 112h140v40.2h-140z" fill="#fff" stroke="#111827" stroke-width=".35"/>
<path d="M273.8 10h148v10.4h-148z" fill="#fff" stroke="#111827" stroke-width=".5"/>
<path d="M273.8 10h148v5.2h-148z" fill="#f3f4f6" stroke="#111827" stroke-width=".5"/>
<path d="M273.8 15.2h148" fill="none" stroke="#9ca3af" stroke-width=".3"/>
<path d="M231.8 213.4h190v56h-190z" fill="#fff" stroke="#111827" stroke-width=".7" stroke-linecap="butt"/>
<path d="M231.8 213.4h3v56h-3z" fill="#0f766e"/>
<path d="M231.8 227.4h190M231.8 239.4h190M264.8 239.4v12M289.8 239.4v12M314.8 227.4v12M324.8 239.4v12M339.8 227.4v12M364.8 239.4v12M369.8 227.4v12M231.8 251.4h190M231.8 260.4h190" fill="none" stroke="#9ca3af" stroke-width=".3"/>
<g fill="none" stroke="#111827" stroke-width=".3">
<path d="M302.8 244.4l6-1.5v8l-6-1.5z"/>
<circle cx="314.8" cy="246.9" r="4"/>
<circle cx="314.8" cy="246.9" r="2.3"/>
</g>
<path d="M300.8 246.9h19.5" fill="none" stroke="#111827" stroke-width=".22" stroke-dasharray="3 1 .6 1" stroke-linecap="butt"/>
<text font-size="4.4" fill="#111827" x="237.8" y="224.4">Crown segment with hood: making sketch</text>
<g font-size="3.4" fill="#111827">
<text x="236.8" y="235.6">SVD-DWG-103</text>
<text x="316.8" y="235.6">P1</text>
<text x="341.8" y="235.6">1 of 1</text>
<text x="371.8" y="235.6">ANSI B</text>
</g>
<text font-size="3.2" fill="#b45309" x="16" y="19">BUILD PLAN SKETCH, PLAN NOT YET BUILT</text>
<text font-size="3.2" fill="#111827" x="90" y="19">SleeveDrift · github.com/BoujeeEnjinia1701/sleevedrift</text>
<g font-size="3" fill="#111827">
<text x="236.8" y="247.2">1:10</text>
<text x="266.8" y="247.2">mm</text>
<text x="326.8" y="247.2">2026-11-02</text>
<text x="366.8" y="247.2">Amish Chadha</text>
</g>
<g font-size="2.8" fill="#111827">
<text x="335.3" y="106">WHERE IT GOES</text>
<text x="101.4" y="129.2">TOP VIEW</text>
<text x="99.5" y="183">FRONT VIEW</text>
<text x="181.6" y="183">RIGHT VIEW</text>
</g>
<g font-size="2.6" fill="#111827">
<text x="279" y="122">Shell: 5 mm plate rolled to 760 OD, 120 deg of arc (796 long on the outside), 700 long</text>
<text x="279" y="126.6">The rear 450 is the ring; the front 250 is the hood that reaches past the other segments</text>
<text x="279" y="131.2">Flanges 50 x 10 run the full 700 and stiffen the hood edges</text>
<text x="279" y="135.8">Hood lip 60 x 10 rolled inside the front edge</text>
<text x="279" y="140.4">Two M20 weld nuts 15 deg either side of the top, 25 from the rear edge, with 22 holes through</text>
<text x="279" y="145">Two saddles from 25 plate at 40 deg from the top, cut to the 194 spigot, 60 long</text>
<text x="279" y="149.6">Check: rest the hood on the floor; the lip touches all along</text>
<text x="236.8" y="258.8">5 mm S355 plate, 50 x 10 and 60 x 10 flat, 25 mm plate, M20 weld nuts</text>
</g>
<g font-size="2.5" fill="#111827">
<text x="105.8" y="49.4">700</text>
<text x="65.1" y="92.6" transform="rotate(-90 65.1 92.6)">658</text>
<text x="65.1" y="165.3" transform="rotate(-90 65.1 165.3)">277</text>
</g>
<g font-size="2.3" fill="#111827">
<text x="275.6" y="18.8">P1</text>
<text x="289.6" y="18.8">Making sketch for the prototype build plan</text>
<text x="381.6" y="18.8">2026-11-02</text>
<text x="407.6" y="18.8">AC</text>
</g>
<text font-size="2.3" fill="#0f766e" x="279" y="117">HOW TO MAKE IT AND HOW IT FITS</text>
<g font-size="2.2" fill="#4b5563">
<text x="325.6" y="110">This part in colour, its neighbours in grey</text>
<text x="90.4" y="133.2">Scale 1:10; looking down (along -Z)</text>
<text x="87.3" y="187">Scale 1:10; looking at the front (along +Y)</text>
<text x="167.1" y="187">Scale 1:10; looking at the right side (along -X)</text>
</g>
<g font-size="2.2" fill="#0f766e">
<text x="237.8" y="218.4">SLEEVEDRIFT</text>
<text x="366.2" y="218.4">github.com/BoujeeEnjinia1701/sleevedrift</text>
</g>
<text font-size="2.1" fill="#4b5563" x="236.8" y="266.2">Licensed CERN-OHL-S-2.0 · Design Molecule Lab · designmolecule.com</text>
<g font-size="2" fill="#111827">
<text x="275.6" y="13.6">REV</text>
<text x="289.6" y="13.6">DESCRIPTION</text>
<text x="381.6" y="13.6">DATE</text>
<text x="407.6" y="13.6">BY</text>
</g>
<text font-size="1.9" fill="#4b5563" x="380.4" y="266.2">Generated from cad/src; do not edit by hand</text>
<g font-size="1.8" fill="#4b5563">
<text x="236.8" y="230.8">DRAWING NO.</text>
<text x="316.8" y="230.8">REV</text>
<text x="341.8" y="230.8">SHEET</text>
<text x="371.8" y="230.8">SIZE</text>
<text x="236.8" y="242.8">SCALE</text>
<text x="266.8" y="242.8">UNITS</text>
<text x="291.8" y="242.8">PROJECTION</text>
<text x="326.8" y="242.8">DATE</text>
<text x="366.8" y="242.8">DRAWN</text>
<text x="236.8" y="254.8">MATERIAL / NOTES</text>
</g>
</svg>
